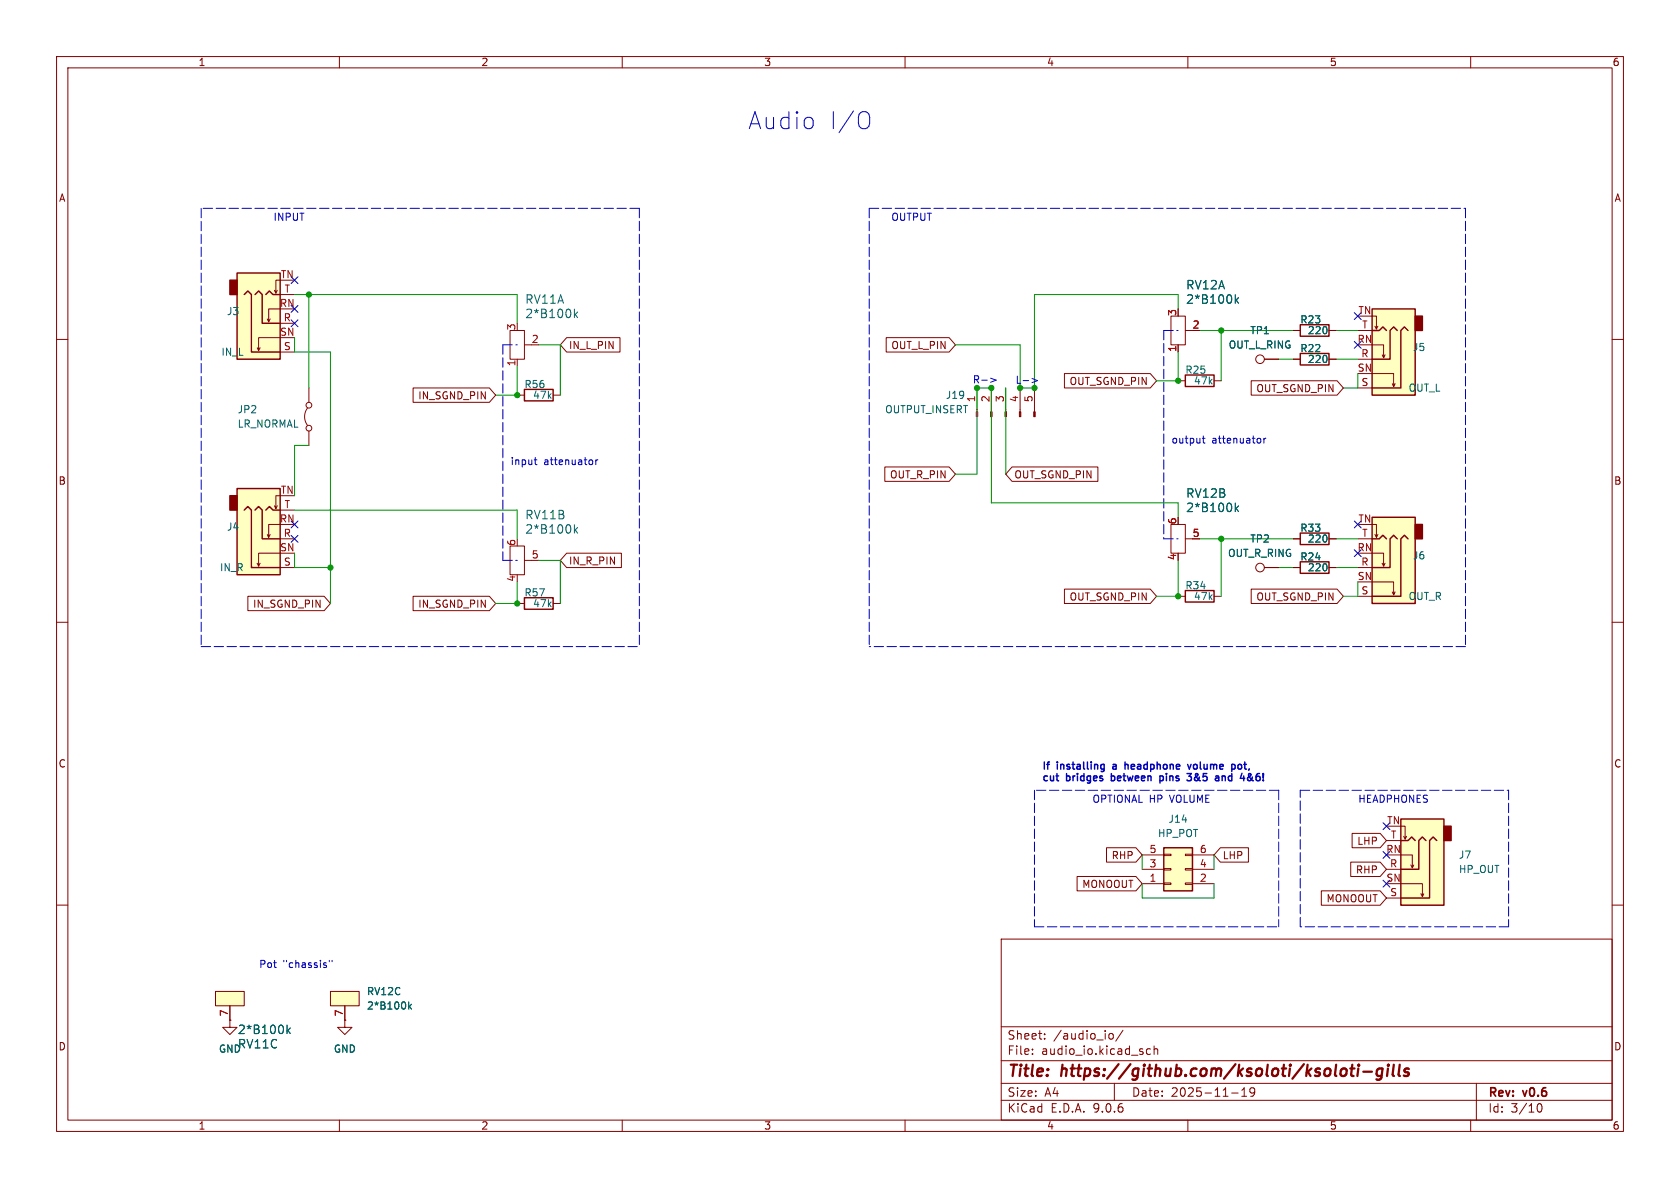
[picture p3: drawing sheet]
<svg xmlns="http://www.w3.org/2000/svg" width="297mm" height="210mm" viewBox="0 0 297 210" stroke-linecap="round" stroke-linejoin="round" font-family="sans-serif">
<g fill="none" stroke="#840000" stroke-width=".18">
<path d="M10 10h277v190h-277zM12 12h273v186h-273zM60 10v2M110 10v2M160 10v2M210 10v2M260 10v2M90.2 58.4h2.5v5.1h-2.5zM10 60h2M91.4 63.5v1.3M92.7 61h1.3M285 60h2"/>
<path d="M10 110h2M285 110h2M10 160h2M177 166h108v32h-108zM285 160h2M60 198v2M110 198v2M160 198v2M177 194.5h108M177 191.5h108M177 187.5h108M177 181.5h108"/>
<path d="M182.5 186.3v.1M182.5 185.5v.1M184.7 183.6v.1M184.7 182.8v.1M196 183l.3-.3 .4 .1 .1 .2v.4l-.1 .2-.4 .1-.3-.3M197 191.5v3M198.5 182.1l-1.3 2M203.4 185.5l-.4-.1-.3 .3v.4l.1 .2h.6M204 185.5l.2-.1 .4 .1 .1 .9M204 184.9v1.5M210 198v2M217.7 193.2h1.2"/>
<path d="M219.5 193.8h.9M219.5 192.7l.5-.4v1.5M221 192.4v.5l.1 .3h.4l.3-.3M221.7 192.4a.99 .99 0 0 1-.3 1.4h-.3M260 198v2M261 191.5v6.5M271.7 195.7l.2-.5 .2-.1a.81 .81 0 0 1 .6 .6 .81 .81 0 0 1-.3 .8h-.4l-.3-.5"/>
</g>
<g fill="none" stroke="#840000" stroke-width=".4">
<path d="M238.7 188.9h.8M238.9 190.1l.4 .1M239.1 188.2l-.2 1.7M240.1 188.9l-.1 1.3M240.2 188.2v.2M240.2 188.2l-.1 .1 .1 .1M240.2 188.2l.1 .1-.1 .1M241 189.4h1.5M244.4 189a.66 .66 0 0 0-1 .3l-.1 .5 .2 .3 .2 .1 .6-.1M244.4 188.9l-.2 1.6a.6 .6 0 0 1-.9 .3M245.4 188.9l-.2 1.3M245.5 188.2l-.1 .2"/>
<path d="M245.5 188.2l-.2 .1 .1 .1M245.5 188.2v.1l-.1 .1M246.4 188.2l-.2 1.7 .2 .3M247.5 188.2l-.3 1.7 .3 .3M249.1 189a.49 .49 0 0 0-.8 .3v.1l.7 .2 .1 .3-.4 .3-.5-.1"/>
</g>
<path d="M101.5 54.7v1.5M101.7 55.6l.4 .6M102.1 55.2l-.6 .5" fill="none" stroke="#006464" stroke-width=".18"/>
<path d="M242.6 91.4h7.6v15.3h-7.6z" fill="#ffffc2"/>
<path d="M250.2 92.7h1.3v2.6h-1.3z" fill="#840000" stroke="#840000" stroke-width=".25"/>
<path d="M242.6 91.4h7.6v15.3h-7.6zM242.6 95.3h1.2l.7-.7 .6 .7M247 95.3l-.6-.7-.7 .7v5h-3.1M248.9 95.3l-.6-.7-.7 .7v10.1h-5" fill="none" stroke="#840000" stroke-width=".25"/>
<path d="M240 95.3h2.6M242.6 97.8h2v2.3l.3-.5M242.6 92.7h.7v2.3l.3-.5M243.1 94.5l.2 .5M244.3 99.6l.3 .5M240 105.4h2.6M240 100.3h2.6M242.6 102.9h3.8v2.3l.2-.6M246.1 104.6l.3 .6" fill="none" stroke="#840000" stroke-width=".18"/>
<path d="M242.6 54.6h7.6v15.3h-7.6z" fill="#ffffc2"/>
<path d="M250.2 55.9h1.3v2.5h-1.3z" fill="#840000" stroke="#840000" stroke-width=".25"/>
<path d="M229.9 57.4h5v2h-5zM242.6 54.6h7.6v15.3h-7.6zM242.6 58.4h1.2l.7-.6 .6 .6M247 58.4l-.6-.6-.7 .6v5.1h-3.1M248.9 58.4l-.6-.6-.7 .6v10.2h-5M92.7 68.8h5.1v2.1h-5.1zM209.5 66.3h5.1v2h-5.1zM229.9 62.5h5v2h-5zM229.9 99.3h5v2h-5zM229.9 94.2h5v2.1h-5zM209.5 104.4h5.1v2h-5.1z" fill="none" stroke="#840000" stroke-width=".25"/>
<g fill="none" stroke="#840000" stroke-width=".18">
<path d="M207 55.9h2.5v5.1h-2.5zM209.5 58.4h1.3M228.6 58.4h1.3M234.9 58.4h1.3M240 58.4h2.6M242.6 55.9h.7v2.3l.3-.5M243.1 57.7l.2 .5M54.4 72.1a2.54 2.54 0 0 0 0 3.1M54.6 68.6v2.5M54.6 76.2v2.5M91.4 69.9h1.3M97.8 69.9h1.3"/>
<path d="M208.3 67.3h1.2M208.3 61v1.2M214.6 67.3h1.3M223.5 63.5h2.6M228.6 63.5h1.3M234.9 63.5h1.3M240 68.6h2.6M240 63.5h2.6M242.6 66h3.8v2.3l.2-.5M242.6 61h2v2.2l.3-.5M244.3 62.7l.3 .5M246.1 67.8l.3 .5"/>
<path d="M207 92.7h2.5v5.1h-2.5zM209.5 95.3h1.3M228.6 95.3h1.3M234.9 95.3h1.3M208.3 105.4h1.2M214.6 105.4h1.3M223.5 100.3h2.6M228.6 100.3h1.3M234.9 100.3h1.3"/>
<circle cx="54.6" cy="71.6" r=".51"/>
<circle cx="54.6" cy="75.7" r=".51"/>
<circle cx="222.8" cy="63.5" r=".76"/>
<circle cx="222.8" cy="100.3" r=".76"/>
</g>
<path d="M218.4 52.1v1.5M218.5 53l.5 .6M219 52.6l-.6 .6M218.4 88.9v1.5M218.5 89.9l.5 .5M219 89.4l-.6 .6" fill="none" stroke="#006464" stroke-width=".18"/>
<path d="M41.9 48.3h7.6v15.2h-7.6z" fill="#ffffc2"/>
<path d="M40.6 49.5h1.3v2.6h-1.3z" fill="#840000" stroke="#840000" stroke-width=".25"/>
<path d="M41.9 48.3h7.6v15.2h-7.6zM43.2 52.1l.6-.7 .6 .7v10.1h5.1M45.1 52.1l.6-.7 .7 .7v5.1h3.1M47 52.1l.6-.7 .7 .7h1.2" fill="none" stroke="#840000" stroke-width=".25"/>
<path d="M47.8 56.4l-.3 .5M49 51.3l-.2 .5M49.5 59.7h-3.8v2.3l-.2-.5M49.5 54.6h-2v2.3l-.3-.5M49.5 49.5h-.7v2.3l-.3-.5M49.5 57.2h2.6M49.5 52.1h2.6M46 61.5l-.3 .5M49.5 62.2h2.6" fill="none" stroke="#840000" stroke-width=".18"/>
<path d="M41.9 86.4h7.6v15.2h-7.6z" fill="#ffffc2"/>
<path d="M40.6 87.6h1.3v2.6h-1.3z" fill="#840000" stroke="#840000" stroke-width=".25"/>
<path d="M41.9 86.4h7.6v15.2h-7.6zM43.2 90.2l.6-.7 .6 .7v10.1h5.1M45.1 90.2l.6-.7 .7 .7v5.1h3.1M47 90.2l.6-.7 .7 .7h1.2" fill="none" stroke="#840000" stroke-width=".25"/>
<g fill="none" stroke="#840000" stroke-width=".18">
<path d="M172.7 68.6v4.2M175.3 68.6v4.2M177.8 68.6v4.2M180.3 68.6v4.2M182.9 68.6v4.2M46 99.6l-.3 .5M47.8 94.5l-.3 .5M49 89.4l-.2 .5M49.5 97.8h-3.8v2.3l-.2-.5M49.5 92.7h-2v2.3l-.3-.5M49.5 87.6h-.7v2.3l-.3-.5M49.5 95.3h2.6"/>
<path d="M49.5 90.2h2.6M49.5 100.3h2.6"/>
</g>
<g fill="#840000" stroke="#840000" stroke-width=".18">
<path d="M172.6 72.8h.2v.9h-.2z"/>
<path d="M175.1 72.8h.3v.9h-.3z"/>
<path d="M177.7 72.8h.2v.9h-.2z"/>
<path d="M180.2 72.8h.3v.9h-.3z"/>
<path d="M182.8 72.8h.2v.9h-.2z"/>
</g>
<path d="M247.6 144.8h7.7v15.2h-7.7z" fill="#ffffc2"/>
<path d="M255.3 146.1h1.2v2.5h-1.2z" fill="#840000" stroke="#840000" stroke-width=".25"/>
<path d="M247.6 144.8h7.7v15.2h-7.7zM247.6 148.6h1.3l.7-.6 .6 .6M252.1 148.6l-.6-.6-.7 .6v5.1h-3.2M254 148.6l-.6-.6-.7 .6v10.2h-5.1" fill="none" stroke="#840000" stroke-width=".25"/>
<path d="M245.1 158.8h2.5M245.1 153.7h2.5M245.1 148.6h2.5M247.6 156.2h3.9v2.3l.2-.5M247.6 151.1h2.1v2.3l.2-.5M247.6 146.1h.8v2.2l.3-.5M248.2 147.8l.2 .5M249.4 152.9l.3 .5M251.2 158l.3 .5" fill="none" stroke="#840000" stroke-width=".18"/>
<path d="M205.7 149.9h5.1v7.6h-5.1z" fill="#ffffc2"/>
<path d="M205.7 149.9h5.1v7.6h-5.1z" fill="none" stroke="#840000" stroke-width=".25"/>
<path d="M201.9 156.2h3.8M201.9 153.7h3.8M201.9 151.1h3.8M205.7 156.1h1.3v.2h-1.3zM205.7 153.5h1.3v.3h-1.3zM205.7 151h1.3v.3h-1.3zM209.5 156.1h1.3v.2h-1.3zM209.5 153.5h1.3v.3h-1.3zM209.5 151h1.3v.3h-1.3zM210.8 156.2h3.8M210.8 153.7h3.8M210.8 151.1h3.8" fill="none" stroke="#840000" stroke-width=".18"/>
<path d="M58.4 175.3h5.1v2.5h-5.1z" fill="#ffffc2"/>
<path d="M90.2 96.5h2.5v5.1h-2.5zM92.7 99.1h1.3M91.4 106.7h1.3M97.8 106.7h1.3M58.4 175.3h5.1v2.5h-5.1zM61 177.8v2.5" fill="none" stroke="#840000" stroke-width=".18"/>
<path d="M101.5 92.8v1.5M101.7 93.7l.4 .6M102.1 93.3l-.6 .5M72.3 177.1v1.3M72.4 177.9l.3 .5M72.7 177.5l-.4 .5" fill="none" stroke="#006464" stroke-width=".18"/>
<path d="M92.7 105.7h5.1v2h-5.1z" fill="none" stroke="#840000" stroke-width=".25"/>
<path d="M38.1 175.3h5.1v2.5h-5.1z" fill="#ffffc2"/>
<g fill="none" stroke="#840000" stroke-width=".18">
<path d="M100.2 59.7h9.4v2.5h-9.4l-1.1-1.2zM156.7 59.7h11.1l1.1 1.3-1.1 1.2h-11.1zM228.6 58.4h1.3M234.9 58.4h1.3M73 68.6h13.5l1.1 1.3-1.1 1.2h-13.5zM188.2 66h15.2l1.1 1.3-1.1 1.3h-15.2zM208.3 61v1.2M221.2 67.3h15.2l1.1 1.3-1.1 1.3h-15.2zM223.5 63.5h2.6M228.6 63.5h1.3M234.9 63.5h1.3M100.2 97.8h9.7v2.5h-9.7l-1.1-1.2z"/>
<path d="M156.4 82.5h11.4l1.1 1.3-1.1 1.3h-11.4zM178.9 82.5h15.2v2.6h-15.2l-1.1-1.3zM228.6 95.3h1.3M234.9 95.3h1.3M43.8 105.4h13.5l1.1 1.3-1.1 1.3h-13.5zM73 105.4h13.5l1.1 1.3-1.1 1.3h-13.5zM188.2 104.1h15.2l1.1 1.3-1.1 1.3h-15.2zM221.2 104.1h15.2l1.1 1.3-1.1 1.3h-15.2zM223.5 100.3h2.6M228.6 100.3h1.3M234.9 100.3h1.3M190.4 154.9h10.4l1.1 1.3-1.1 1.3h-10.4z"/>
<path d="M195.6 149.9h5.2l1.1 1.2-1.1 1.3h-5.2zM215.7 149.9h5v2.5h-5l-1.1-1.3zM233.6 157.5h10.4l1.1 1.3-1.1 1.2h-10.4zM238.8 152.4h5.2l1.1 1.3-1.1 1.2h-5.2zM239 147.3h5l1.1 1.3-1.1 1.3h-5zM38.1 175.3h5.1v2.5h-5.1zM40.6 177.8v2.5M61 177.8v2.5M40.6 180.3v1.3h1.3l-1.3 1.3-1.2-1.3h1.2M40.6 180.3h.1M61 180.3v1.3h1.2l-1.2 1.3-1.3-1.3h1.3M61 180.3h.1"/>
</g>
<path d="M218.4 52.1v1.5M218.5 53l.5 .6M219 52.6l-.6 .6M218.4 88.9v1.5M218.5 89.9l.5 .5M219 89.4l-.6 .6M72.3 177.1v1.3M72.4 177.9l.3 .5M72.7 177.5l-.4 .5M50.7 181.2v1.5M50.9 182.1l.4 .6M51.3 181.7l-.6 .6" fill="none" stroke="#006464" stroke-width=".18"/>
<g fill="none" stroke="#0000c2" stroke-width=".18" stroke-dasharray="1.7 .6">
<path d="M35.6 36.8v77.5M113 36.8v77.5M113 36.8h-77.4M153.7 36.8v77.5M153.7 36.8h105.4M259.1 36.8v77.5M205.7 58.4v36.9M205.7 58.4h2.6M88.9 61v38.1M88.9 61h2.5M88.9 99.1h2.5M205.7 95.3h2.6"/>
<path d="M35.6 114.3h77.4M259.1 114.3h-105.4M182.9 139.7v24.1M226.1 139.7h-43.2M226.1 139.7v24.1M229.9 139.7h36.8M266.7 139.7v24.1M182.9 163.8h43.2M229.9 163.8v-24.1M266.7 163.8h-36.8"/>
</g>
<g fill="none" stroke="#009600" stroke-width=".18">
<path d="M52.1 59.7v2.5h6.3v44.5M52.1 52.1h39.3v5.1M54.6 52.1v16.5M208.3 54.6v-2.5h-25.4v16.5h-2.6v-7.6h-11.4M212.1 58.4h16.5M215.9 58.4v8.9M236.2 58.4h3.8M54.6 78.7h-2.5v8.9M91.4 64.8v5.1h-3.8M95.2 61h3.9v8.9M177.8 68.6v15.2M208.3 62.2v5.1h-3.8"/>
<path d="M226.1 63.5h2.5M236.2 63.5h3.8M240 66v2.6h-2.5M52.1 90.2h39.3v5.1M52.1 97.8v2.5h6.3M95.2 99.1h3.9v7.6M168.9 83.8h3.8v-15.2h2.6v20.3h33v2.5M208.3 99.1v6.3h-3.8M212.1 95.3h16.5M215.9 95.3v10.1M236.2 95.3h3.8M91.4 102.9v3.8h-3.8"/>
<path d="M226.1 100.3h2.5M236.2 100.3h3.8M240 102.9v2.5h-2.5M201.9 151.1v2.6M201.9 156.2v2.6h12.7v-2.6M214.6 151.1v2.6"/>
</g>
<g fill="none" stroke="#000084" stroke-width=".18">
<path d="M51.5 48.9l1.2 1.2M51.5 54l1.2 1.2M51.5 56.5l1.2 1.3M52.7 48.9l-1.2 1.2M52.7 54l-1.2 1.2M52.7 56.5l-1.2 1.3M239.4 55.3l1.2 1.2M240.6 55.3l-1.2 1.2M239.4 60.4l1.2 1.2M240.6 60.4l-1.2 1.2M51.5 94.6l1.2 1.3M51.5 92.1l1.2 1.2"/>
<path d="M52.7 94.6l-1.2 1.3M52.7 92.1l-1.2 1.2M239.4 97.2l1.2 1.2M239.4 92.1l1.2 1.2M240.6 97.2l-1.2 1.2M240.6 92.1l-1.2 1.2M244.5 155.6l1.2 1.2M244.5 150.5l1.2 1.2M244.5 145.4l1.2 1.3M245.7 155.6l-1.2 1.2M245.7 150.5l-1.2 1.2M245.7 145.4l-1.2 1.3"/>
</g>
<g fill="none" stroke="#0000c2" stroke-width=".25">
<path d="M196.5 136.7v1.3M196.5 138h.1M196.6 137.2h-.1M196.8 135.5v.4M198.9 134.7v1.3M198.9 135.2l.2-.1 .3 .1v.8M205.1 137.2v1.2M205.1 137.2h.3l.3 .2M205.7 137.8l-.3 .2h-.3M209.8 136.7h.8l-.4 .5 .4 .1v.5l-.2 .2h-.4M210 135.1l.3 .9 .3-.9M211 135.2v.6"/>
<path d="M215.3 137.2l.2 .1v.7M215.5 138h-.5M215.5 137.5h-.5M216.1 137.2v.8M216.4 137.2l-.3 .1M219.4 135.2l-.3-.1-.3 .3 .1 .4 .2 .2 .3-.1M220.7 137l.7 1M221.1 137.1l-.5 .4M221.4 137.5l-.3 .5h-.3l-.2-.1"/>
</g>
<g fill="none" stroke="#0000c2" stroke-width=".18">
<path d="M153 19.7l.3 .2a2.13 2.13 0 0 1 0 2.7l-.3 .1M175.1 66.8l1 .4-1 .4M182.5 66.9l.9 .4-.9 .3M212.6 77.5h.4M212.7 77.1v1l.3 .2M222.8 77.5l.1 .2-.1 .6M223.4 77.5v.8M223.8 77.5l-.4 .2M94.4 81.3h.5M94.6 80.9v1.1l.3 .1M104.7 81.4l.1 .1-.1 .6M105.3 81.3v.8"/>
<path d="M105.7 81.3l-.4 .2M57.7 170.7v.3M58.2 169.8v.2M58.7 169.8v.2"/>
</g>
<g fill="#009600" stroke="#009600" stroke-width=".18">
<circle cx="172.7" cy="68.6" r=".46"/>
<circle cx="175.3" cy="68.6" r=".46"/>
<circle cx="91.4" cy="69.9" r=".46"/>
<circle cx="208.3" cy="105.4" r=".46"/>
<circle cx="215.9" cy="95.3" r=".46"/>
<circle cx="215.9" cy="58.4" r=".46"/>
<circle cx="54.6" cy="52.1" r=".46"/>
<circle cx="91.4" cy="106.7" r=".46"/>
<circle cx="58.4" cy="100.3" r=".46"/>
<circle cx="208.3" cy="67.3" r=".46"/>
<circle cx="182.9" cy="68.6" r=".46"/>
<circle cx="180.3" cy="68.6" r=".46"/>
</g>
<g font-size="4.2" fill="#0000c2">
<text x="132.1" y="23.1">Audio</text>
<text x="146.4" y="23.1">I/O</text>
</g>
<g font-size="2.8" fill="#840000">
<text x="178" y="190.9">Title:</text>
<text x="187.7" y="190.9">https://github.com/ksoloti/ksoloti-gills</text>
</g>
<g font-size="2.1" fill="#006464">
<text x="92.8" y="53.9">RV11A</text>
<text x="209.6" y="51.4">RV12A</text>
<text x="209.6" y="53.9">2*B100k</text>
<text x="92.8" y="56.4">2*B100k</text>
<text x="209.6" y="88.2">RV12B</text>
<text x="92.8" y="94.5">2*B100k</text>
<text x="92.8" y="92">RV11B</text>
<text x="209.6" y="90.7">2*B100k</text>
<text x="42" y="183">2*B100k</text>
<text x="42" y="185.5">RV11C</text>
</g>
<g font-size="2.1" fill="#840000">
<text x="178" y="184">Sheet:</text>
<text x="186.2" y="184">/audio_io/</text>
<text x="178" y="186.7">File:</text>
<text x="184.1" y="186.7">audio_io.kicad_sch</text>
<text x="178" y="196.9">KiCad</text>
<text x="178" y="194.1">Size:</text>
<text x="184.7" y="194.1">A4</text>
<text x="185.7" y="196.9">E.D.A.</text>
<text x="193.3" y="196.9">9.0.6</text>
<text x="200" y="194.1">Date:</text>
<text x="207" y="194.1">2025-11-19</text>
<text x="263" y="194.3">Rev:</text>
<text x="263" y="196.9">Id:</text>
<text x="267.1" y="196.9">3/10</text>
<text x="269.4" y="194.3">v0.6</text>
</g>
<g font-size="1.8" fill="#840000">
<text x="35" y="11.9">1</text>
<text x="85" y="11.9">2</text>
<text x="135" y="11.9">3</text>
<text x="185" y="11.9">4</text>
<text x="235" y="11.9">5</text>
<text x="285" y="11.9">6</text>
<text x="10.3" y="35.9">A</text>
<text x="285.3" y="35.9">A</text>
<text x="100.5" y="61.9">IN_L_PIN</text>
<text x="157.5" y="61.9">OUT_L_PIN</text>
<text x="73.8" y="70.8">IN_SGND_PIN</text>
<text x="189" y="68.3">OUT_SGND_PIN</text>
<text x="222" y="69.5">OUT_SGND_PIN</text>
<text x="10.3" y="85.9">B</text>
<text x="157.2" y="84.8">OUT_R_PIN</text>
<text x="179.2" y="84.8">OUT_SGND_PIN</text>
<text x="285.3" y="85.9">B</text>
<text x="100.5" y="100">IN_R_PIN</text>
<text x="44.6" y="107.6">IN_SGND_PIN</text>
<text x="73.8" y="107.6">IN_SGND_PIN</text>
<text x="189" y="106.4">OUT_SGND_PIN</text>
<text x="222" y="106.4">OUT_SGND_PIN</text>
<text x="10.3" y="135.9">C</text>
<text x="285.3" y="135.9">C</text>
<text x="239.8" y="149.5">LHP</text>
<text x="196.4" y="152.1">RHP</text>
<text x="216.1" y="152.1">LHP</text>
<text x="239.6" y="154.6">RHP</text>
<text x="191.2" y="157.2">MONOOUT</text>
<text x="234.4" y="159.7">MONOOUT</text>
<text x="10.3" y="185.9">D</text>
<text x="285.3" y="185.9">D</text>
<text x="35" y="199.9">1</text>
<text x="85" y="199.9">2</text>
<text x="135" y="199.9">3</text>
<text x="185" y="199.9">4</text>
<text x="235" y="199.9">5</text>
<text x="285" y="199.9">6</text>
</g>
<g font-size="1.8" fill="#0000c2">
<text x="48.3" y="39.1">INPUT</text>
<text x="157.5" y="39.1">OUTPUT</text>
<text x="171.9" y="67.9">R-&gt;</text>
<text x="179.5" y="67.9">L-&gt;</text>
<text x="90.2" y="82.3">input</text>
<text x="96.1" y="82.3">attenuator</text>
<text x="207" y="78.5">output</text>
<text x="214.2" y="78.5">attenuator</text>
<text x="184.1" y="136.1">If</text>
<text x="187" y="136.1">installing</text>
<text x="197.3" y="136.1">a</text>
<text x="199.9" y="136.1">headphone</text>
<text x="211.6" y="136.1">volume</text>
<text x="219.8" y="136.1">pot,</text>
<text x="184.1" y="138.2">cut</text>
<text x="188.6" y="138.2">bridges</text>
<text x="193" y="142">OPTIONAL HP</text>
<text x="197" y="138.2">between</text>
<text x="206.1" y="138.2">pins</text>
<text x="206.9" y="142">VOLUME</text>
<text x="211.5" y="138.2">3&amp;5</text>
<text x="217" y="138.2">and</text>
<text x="221.9" y="138.2">4&amp;6!</text>
<text x="240" y="142">HEADPHONES</text>
<text x="45.7" y="171.2">Pot</text>
<text x="50" y="171.2">&quot;chassis&quot;</text>
</g>
<g font-size="1.8" fill="#a90000">
<text x="49.5" y="49.3">TN</text>
<text x="50.2" y="51.8">T</text>
<text x="49.4" y="54.4">RN</text>
<text x="49.4" y="59.4">SN</text>
<text x="50.1" y="56.9">R</text>
<text x="91.2" y="58.5" transform="rotate(-90 91.2 58.5)">3</text>
<text x="208" y="56" transform="rotate(-90 208 56)">3</text>
<text x="210.7" y="58.2">2</text>
<text x="240" y="55.6">TN</text>
<text x="240.7" y="58.2">T</text>
<text x="50.1" y="62">S</text>
<text x="91.2" y="64.8" transform="rotate(-90 91.2 64.8)">1</text>
<text x="93.9" y="60.7">2</text>
<text x="208" y="62.3" transform="rotate(-90 208 62.3)">1</text>
<text x="239.9" y="60.7">RN</text>
<text x="239.9" y="65.8">SN</text>
<text x="240.6" y="63.2">R</text>
<text x="172.5" y="71.2" transform="rotate(-90 172.5 71.2)">1</text>
<text x="175" y="71.2" transform="rotate(-90 175 71.2)">2</text>
<text x="177.5" y="71.2" transform="rotate(-90 177.5 71.2)">3</text>
<text x="180.1" y="71.2" transform="rotate(-90 180.1 71.2)">4</text>
<text x="182.6" y="71.2" transform="rotate(-90 182.6 71.2)">5</text>
<text x="240.6" y="68.3">S</text>
<text x="49.5" y="87.4">TN</text>
<text x="50.2" y="89.9">T</text>
<text x="49.4" y="92.5">RN</text>
<text x="50.1" y="95">R</text>
<text x="208" y="92.8" transform="rotate(-90 208 92.8)">6</text>
<text x="210.7" y="95">5</text>
<text x="240" y="92.5">TN</text>
<text x="240.7" y="95">T</text>
<text x="49.4" y="97.5">SN</text>
<text x="50.1" y="100.1">S</text>
<text x="91.2" y="96.6" transform="rotate(-90 91.2 96.6)">6</text>
<text x="93.9" y="98.8">5</text>
<text x="208" y="99.1" transform="rotate(-90 208 99.1)">4</text>
<text x="239.9" y="97.5">RN</text>
<text x="240.6" y="100.1">R</text>
<text x="91.2" y="102.9" transform="rotate(-90 91.2 102.9)">4</text>
<text x="239.9" y="102.6">SN</text>
<text x="240.6" y="105.2">S</text>
<text x="245.1" y="145.8">TN</text>
<text x="245.8" y="148.3">T</text>
<text x="203.1" y="156">1</text>
<text x="203.1" y="153.4">3</text>
<text x="203.1" y="150.9">5</text>
<text x="212" y="156">2</text>
<text x="212" y="153.4">4</text>
<text x="212" y="150.9">6</text>
<text x="245" y="150.9">RN</text>
<text x="245" y="156">SN</text>
<text x="245.6" y="153.4">R</text>
<text x="245.7" y="158.5">S</text>
<text x="40.4" y="179.8" transform="rotate(-90 40.4 179.8)">7</text>
<text x="60.7" y="179.8" transform="rotate(-90 60.7 179.8)">7</text>
</g>
<g font-size="1.8" fill="#006464">
<text x="40" y="55.9">J3</text>
<text x="220.9" y="59.3">TP1</text>
<text x="229.8" y="57.4">R23</text>
<text x="231.1" y="59.3">220</text>
<text x="39" y="63.1">IN_L</text>
<text x="217.1" y="61.8">OUT_L_RING</text>
<text x="229.8" y="62.5">R22</text>
<text x="231.1" y="64.4">220</text>
<text x="249.7" y="62.3">J5</text>
<text x="92.6" y="68.8">R56</text>
<text x="94.1" y="70.7">47k</text>
<text x="167.1" y="70.7">J19</text>
<text x="209.5" y="66.3">R25</text>
<text x="211" y="68.2">47k</text>
<text x="248.9" y="69.4">OUT_L</text>
<text x="41.9" y="73.3">JP2</text>
<text x="41.9" y="75.8">LR_NORMAL</text>
<text x="156.4" y="73.3">OUTPUT_INSERT</text>
<text x="40" y="94">J4</text>
<text x="229.8" y="94.2">R33</text>
<text x="38.8" y="101.2">IN_R</text>
<text x="217" y="98.7">OUT_R_RING</text>
<text x="220.9" y="96.1">TP2</text>
<text x="229.8" y="99.3">R24</text>
<text x="231.1" y="101.2">220</text>
<text x="231.1" y="96.1">220</text>
<text x="249.7" y="99.1">J6</text>
<text x="92.6" y="105.6">R57</text>
<text x="94.1" y="107.5">47k</text>
<text x="209.5" y="104.4">R34</text>
<text x="211" y="106.3">47k</text>
<text x="248.9" y="106.3">OUT_R</text>
<text x="204.6" y="148.2">HP_POT</text>
<text x="206.5" y="145.6">J14</text>
<text x="257.8" y="152">J7</text>
<text x="257.8" y="154.5">HP_OUT</text>
<text x="64.8" y="178.7">2*B100k</text>
<text x="64.8" y="176.1">RV12C</text>
<text x="38.6" y="186.3">GND</text>
<text x="58.9" y="186.3">GND</text>
</g>
</svg>
